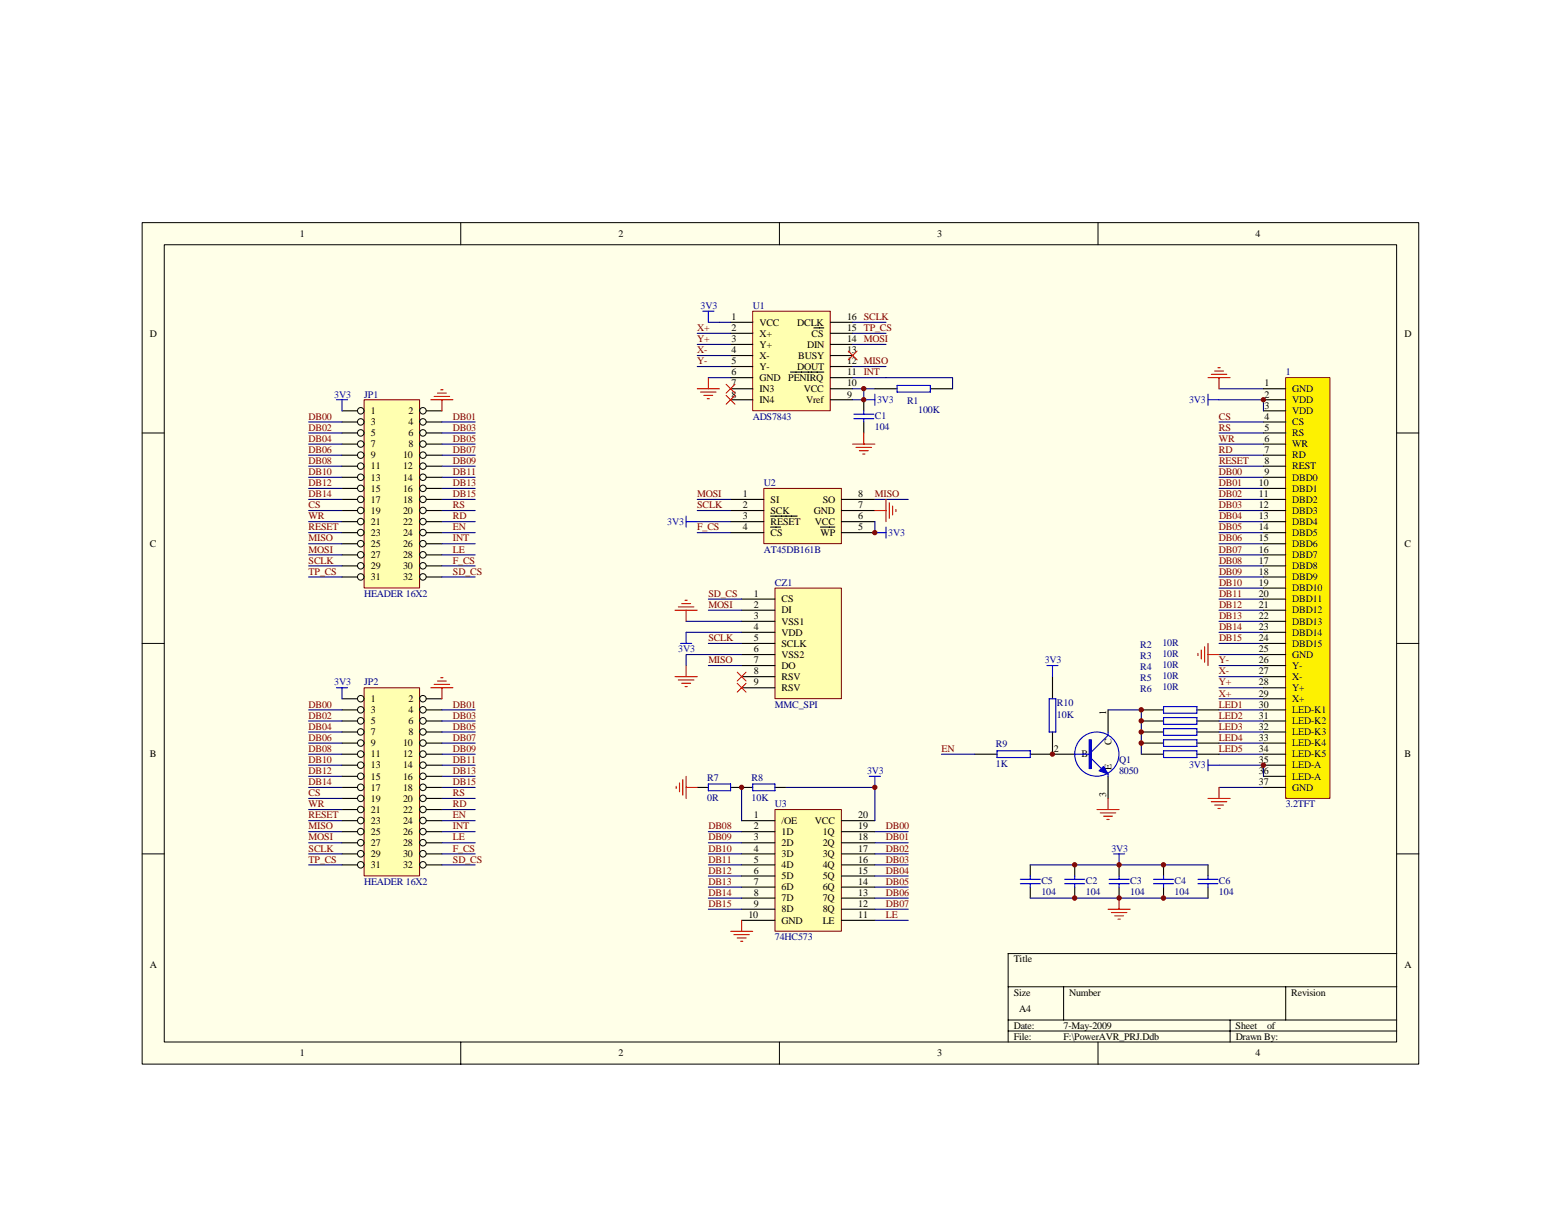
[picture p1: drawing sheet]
<svg xmlns="http://www.w3.org/2000/svg" width="279mm" height="216mm" viewBox="0 0 279 216" stroke-linecap="round" stroke-linejoin="round" font-family="sans-serif">
<path d="M25.4 39.9h228.5v150.6h-228.5z" fill="#ffffe8"/>
<g fill="none" stroke="#000" stroke-width=".18">
<path d="M25.4 39.9h228.5v150.6h-228.5zM82.5 39.9v3.9M139.5 39.9v3.9M196.5 39.9v3.9M29.4 43.8h220.6v142.7h-220.6zM25.4 77.5h4M250 77.5h4M25.4 115.2h4M250 115.2h4M25.4 152.9h4M250 152.9h4M180.4 176.7h69.6"/>
<path d="M190.4 176.7v5.9M230.1 176.7v5.9M250 170.7h-69.6v15.9M82.5 186.6v3.9M139.5 186.6v3.9M180.4 182.6h69.6M180.4 184.6h69.6M196.5 186.6v3.9M220.2 182.6v4"/>
</g>
<path d="M134.7 55.7h13.9v17.8h-13.9z" fill="#ffffb0"/>
<path d="M134.7 55.7h13.9v17.8h-13.9z" fill="none" stroke="#800000" stroke-width=".18"/>
<g fill="none" stroke="#000" stroke-width=".2">
<path d="M130.8 57.7h3.9M130.8 59.7h3.9M145.7 58.7h1.7M148.6 57.7h4M148.6 59.7h4M130.8 61.7h3.9M130.8 63.6h3.9M130.8 65.6h3.9M130.8 67.6h3.9M130.8 69.6h3.9M130.8 71.6h3.9M141.5 66.6h5.9"/>
<path d="M148.6 61.7h4M148.6 63.6h4M148.6 65.6h4M148.6 67.6h4M148.6 69.6h4M148.6 71.6h4M154.6 71.6v2M154.6 75.5v2M156.6 69.6h4M166.5 69.6h4M188.4 131v4h4M188.4 121.1v4"/>
<path d="M198.3 127.1v3.9M198.3 139v3.9M204.3 127.1h4M204.3 129.1h4M204.3 131h4M204.3 133h4M214.2 127.1h4M214.2 129.1h4M214.2 131h4M214.2 133h4M192.4 154.8v2M192.4 158.8v2"/>
<path d="M200.3 154.8v2M200.3 158.8v2M208.3 154.8v2M208.3 158.8v2"/>
</g>
<g fill="none" stroke="#000080" stroke-width=".2">
<path d="M124.8 59.7h6M126.8 57.7h4M152.6 57.7h6M152.6 59.7h6M124.8 61.7h6M124.8 63.6h6M124.8 65.6h6M126.8 67.6h4M152.6 67.6h17.9v2M152.6 69.6h4M152.6 61.7h6M152.6 65.6h6"/>
<path d="M154.6 69.6v2h-2M218.2 69.6h7.9M218.2 71.6h7.9M218.2 75.5h7.9M218.2 77.5h7.9M218.2 79.5h7.9M218.2 81.5h7.9M218.2 83.5h7.9M218.2 85.4h7.9M218.2 87.4h7.9M218.2 91.4h7.9M218.2 93.4h7.9"/>
<path d="M218.2 95.4h7.9M218.2 97.3h7.9M218.2 99.3h7.9M218.2 101.3h7.9M218.2 103.3h7.9M218.2 105.3h7.9M218.2 107.3h7.9M218.2 111.2h7.9M218.2 113.2h7.9M218.2 115.2h7.9M218.2 117.2h7.9M218.2 119.1h7.9"/>
<path d="M218.2 121.1h7.9M218.2 123.1h7.9M218.2 125.1h7.9M218.2 127.1h7.9M218.2 129.1h7.9M218.2 131h7.9M218.2 133h7.9M218.2 135h7.9M218.2 137h7.9M192.4 154.8h15.9M218.2 141h7.9M192.4 160.8h15.9"/>
</g>
<g fill="none" stroke="#f00" stroke-width=".2">
<path d="M124.8 69.6h4M125.4 70.2h2.8M126 70.8h1.6M126.6 71.4h.4M126.8 67.6v2M152.6 79.5h4M154.6 77.5v2M216.2 67.6h4M216.8 67h2.8M217.4 66.4h1.6M218 65.8h.4M218.2 67.6v2"/>
<path d="M153.2 80.1h2.8M153.8 80.7h1.6M154.4 81.3h.4M196.3 144.9h4M196.9 145.5h2.8M197.5 146.1h1.6M198.1 146.7h.4M198.3 142.9v2M216.2 142.9h4M216.8 143.5h2.8M217.4 144.1h1.6M218 144.7h.4"/>
<path d="M218.2 141v1.9M198.3 162.8h4M198.9 163.4h2.8M199.5 164h1.6M200.1 164.5h.4M200.3 160.8v2"/>
</g>
<g fill="none" stroke="#00f" stroke-width=".2">
<path d="M125.8 55.7h2M126.8 55.7v2M152.8 75h3.6M152.8 74.1h3.6M154.6 71.6h2M154.6 73.6v.5M154.6 75v.5M156.6 70.6v2M160.6 69h5.9v1.2h-5.9zM216.2 70.6v2M216.2 71.6h2M187.4 119.1h2"/>
<path d="M188.4 119.1v2M187.8 125.1h1.2v5.9h-1.2zM192.4 135h2.9M195.3 135.8l1.8 1.8M198.3 131v.6l-3 3M198.3 138.6v.4M208.3 126.5h5.9v1.2h-5.9zM208.3 128.5h5.9v1.2h-5.9zM208.3 130.5h5.9v1.1h-5.9zM208.3 132.4h5.9v1.2h-5.9zM216.2 136v2M216.2 137h2"/>
<path d="M190.6 158.2h3.5M190.6 157.4h3.5M192.4 156.8v.6M192.4 158.2v.6M198.5 158.2h3.6M198.5 157.4h3.6M199.3 152.9h2M200.3 152.9v1.9M200.3 156.8v.6M200.3 158.2v.6M206.5 158.2h3.5M206.5 157.4h3.5"/>
<path d="M208.3 156.8v.6M208.3 158.2v.6"/>
<circle cx="196.3" cy="135" r="4"/>
</g>
<g fill="#00f" stroke="#00f" stroke-width=".2">
<path d="M196.7 138l.8-.8 .8 1.4z"/>
<path d="M194.9 132.4h.4v5.2h-.4z" fill-rule="evenodd"/>
</g>
<path d="M130 68.8l1.6 1.6M130 70.8l1.6 1.6M131.6 68.8l-1.6 1.6M131.6 70.8l-1.6 1.6" fill="none" stroke="#f00" stroke-width=".18"/>
<path d="M65.2 71.6h9.9v33.7h-9.9z" fill="#ffffb0"/>
<path d="M65.2 71.6h9.9v33.7h-9.9z" fill="none" stroke="#800000" stroke-width=".18"/>
<g fill="none" stroke="#000" stroke-width=".18">
<circle cx="64.6" cy="79.5" r=".58"/>
<circle cx="64.6" cy="77.5" r=".58"/>
<circle cx="64.6" cy="73.5" r=".58"/>
<circle cx="64.6" cy="75.5" r=".58"/>
<circle cx="75.7" cy="79.5" r=".58"/>
<circle cx="75.7" cy="77.5" r=".58"/>
<circle cx="75.7" cy="75.5" r=".58"/>
<circle cx="75.7" cy="73.5" r=".58"/>
<circle cx="64.6" cy="95.3" r=".58"/>
<circle cx="64.6" cy="91.4" r=".58"/>
<circle cx="64.6" cy="99.3" r=".58"/>
<circle cx="64.6" cy="87.4" r=".58"/>
<circle cx="64.6" cy="83.4" r=".58"/>
<circle cx="64.6" cy="85.4" r=".58"/>
<circle cx="64.6" cy="89.4" r=".58"/>
<circle cx="64.6" cy="81.5" r=".58"/>
<circle cx="64.6" cy="93.4" r=".58"/>
<circle cx="64.6" cy="97.3" r=".58"/>
<circle cx="75.7" cy="95.3" r=".58"/>
<circle cx="75.7" cy="91.4" r=".58"/>
<circle cx="75.7" cy="99.3" r=".58"/>
<circle cx="75.7" cy="85.4" r=".58"/>
<circle cx="75.7" cy="87.4" r=".58"/>
<circle cx="75.7" cy="89.4" r=".58"/>
<circle cx="75.7" cy="83.4" r=".58"/>
<circle cx="75.7" cy="81.5" r=".58"/>
<circle cx="75.7" cy="93.4" r=".58"/>
<circle cx="75.7" cy="97.3" r=".58"/>
<circle cx="64.6" cy="103.3" r=".58"/>
<circle cx="64.6" cy="101.3" r=".58"/>
<circle cx="75.7" cy="103.3" r=".58"/>
<circle cx="75.7" cy="101.3" r=".58"/>
</g>
<g fill="none" stroke="#000" stroke-width=".2">
<path d="M61.2 73.6h2.8M61.2 75.5h2.8M61.2 77.5h2.8M61.2 79.5h2.8M76.3 73.6h2.8M76.3 75.5h2.8M76.3 77.5h2.8M76.3 79.5h2.8M61.2 81.5h2.8M61.2 83.5h2.8M61.2 85.4h2.8M61.2 87.4h2.8"/>
<path d="M61.2 89.4h2.8M61.2 91.4h2.8M61.2 93.4h2.8M61.2 95.4h2.8M61.2 97.3h2.8M61.2 99.3h2.8M76.3 81.5h2.8M76.3 83.5h2.8M76.3 85.4h2.8M76.3 87.4h2.8M76.3 89.4h2.8M76.3 91.4h2.8"/>
<path d="M76.3 93.4h2.8M76.3 95.4h2.8M76.3 97.3h2.8M76.3 99.3h2.8M61.2 101.3h2.8M61.2 103.3h2.8M76.3 101.3h2.8M76.3 103.3h2.8"/>
</g>
<g fill="none" stroke="#000080" stroke-width=".2">
<path d="M55.2 75.5h6M55.2 77.5h6M55.2 79.5h6M79.1 75.5h5.9M79.1 77.5h5.9M79.1 79.5h5.9M55.2 81.5h6M55.2 83.5h6M55.2 85.4h6M55.2 87.4h6M55.2 89.4h6M55.2 91.4h6"/>
<path d="M55.2 93.4h6M55.2 95.4h6M55.2 97.3h6M55.2 99.3h6M79.1 81.5h5.9M79.1 83.5h5.9M79.1 85.4h5.9M79.1 87.4h5.9M79.1 89.4h5.9M79.1 91.4h5.9M79.1 93.4h5.9M79.1 95.4h5.9"/>
<path d="M79.1 97.3h5.9M79.1 99.3h5.9M55.2 101.3h6M55.2 103.3h6M79.1 101.3h5.9M79.1 103.3h5.9"/>
</g>
<path d="M60.2 71.6h2M61.2 71.6v2" fill="none" stroke="#00f" stroke-width=".2"/>
<path d="M77.1 71.6h4M77.7 71h2.8M78.3 70.4h1.6M78.9 69.8h.4M79.1 71.6v2" fill="none" stroke="#f00" stroke-width=".2"/>
<path d="M230.1 67.6h7.9v75.3h-7.9z" fill="#fdf101"/>
<path d="M230.1 67.6h7.9v75.3h-7.9z" fill="none" stroke="#800000" stroke-width=".18"/>
<g fill="none" stroke="#000" stroke-width=".2">
<path d="M226.1 69.6h4M226.1 71.6h4M226.1 73.6h4M226.1 75.5h4M226.1 77.5h4M226.1 79.5h4M226.1 81.5h4M226.1 83.5h4M226.1 85.4h4M226.1 87.4h4M226.1 89.4h4M226.1 91.4h4"/>
<path d="M226.1 93.4h4M226.1 95.4h4M226.1 97.3h4M226.1 99.3h4M226.1 101.3h4M226.1 103.3h4M226.1 105.3h4M226.1 107.3h4M226.1 109.2h4M226.1 111.2h4M226.1 113.2h4M226.1 115.2h4"/>
<path d="M226.1 117.2h4M226.1 119.1h4M204.3 135h4M214.2 135h4M226.1 121.1h4M226.1 123.1h4M226.1 125.1h4M226.1 127.1h4M226.1 129.1h4M226.1 131h4M226.1 133h4M226.1 135h4"/>
<path d="M226.1 137h4M226.1 139h4M226.1 141h4"/>
</g>
<path d="M208.3 134.4h5.9v1.2h-5.9z" fill="none" stroke="#00f" stroke-width=".2"/>
<path d="M226.1 71.6v2M218.2 89.4h7.9M218.2 109.2h7.9M198.3 127.1h6v7.9M226.1 137v2" fill="none" stroke="#000080" stroke-width=".2"/>
<g fill="#800000" stroke="#800000" stroke-width=".18">
<circle cx="204.3" cy="127.1" r=".39"/>
<circle cx="204.3" cy="129.1" r=".39"/>
<circle cx="204.3" cy="131" r=".39"/>
<circle cx="204.3" cy="133" r=".39"/>
</g>
<path d="M214.4 117v.4M215 116.4v1.6M215.6 115.8v2.8M216.2 115.2v3.9M216.2 117.2h2" fill="none" stroke="#f00" stroke-width=".2"/>
<path d="M136.7 87.5h13.9v9.8h-13.9z" fill="#ffffb0"/>
<path d="M136.7 87.4h13.9v9.9h-13.9z" fill="none" stroke="#800000" stroke-width=".18"/>
<path d="M130.8 89.4h5.9M130.8 91.4h5.9M130.8 93.4h5.9M130.8 95.4h5.9M137.9 92.4h4.8M137.9 94.4h1.8M146.9 94.4h2.5M150.6 89.4h6M150.6 91.4h6M150.6 93.4h6M150.6 95.4h6" fill="none" stroke="#000" stroke-width=".2"/>
<path d="M124.8 89.4h6M124.8 91.4h6M124.8 95.4h6M156.6 89.4h6M156.6 93.4v2" fill="none" stroke="#000080" stroke-width=".2"/>
<path d="M122.8 92.4v2M122.8 93.4h2M156.6 95.4h2M158.6 94.4v2" fill="none" stroke="#00f" stroke-width=".2"/>
<path d="M65.2 123.1h9.9v33.7h-9.9z" fill="#ffffb0"/>
<path d="M65.2 123.1h9.9v33.7h-9.9z" fill="none" stroke="#800000" stroke-width=".18"/>
<g fill="none" stroke="#000" stroke-width=".18">
<circle cx="64.6" cy="129" r=".59"/>
<circle cx="64.6" cy="135" r=".59"/>
<circle cx="64.6" cy="137" r=".58"/>
<circle cx="64.6" cy="131" r=".58"/>
<circle cx="64.6" cy="133" r=".58"/>
<circle cx="64.6" cy="127.1" r=".58"/>
<circle cx="64.6" cy="125.1" r=".58"/>
<circle cx="64.6" cy="139" r=".58"/>
<circle cx="75.7" cy="129" r=".59"/>
<circle cx="75.7" cy="135" r=".59"/>
<circle cx="75.7" cy="137" r=".58"/>
<circle cx="75.7" cy="131" r=".58"/>
<circle cx="75.7" cy="127.1" r=".58"/>
<circle cx="75.7" cy="133" r=".58"/>
<circle cx="75.7" cy="125.1" r=".58"/>
<circle cx="75.7" cy="139" r=".58"/>
<circle cx="64.6" cy="140.9" r=".59"/>
<circle cx="64.6" cy="152.8" r=".59"/>
<circle cx="64.6" cy="146.9" r=".59"/>
<circle cx="64.6" cy="148.9" r=".58"/>
<circle cx="64.6" cy="144.9" r=".58"/>
<circle cx="64.6" cy="150.9" r=".58"/>
<circle cx="64.6" cy="142.9" r=".58"/>
<circle cx="64.6" cy="154.8" r=".58"/>
<circle cx="75.7" cy="140.9" r=".59"/>
<circle cx="75.7" cy="152.8" r=".59"/>
<circle cx="75.7" cy="146.9" r=".59"/>
<circle cx="75.7" cy="148.9" r=".58"/>
<circle cx="75.7" cy="144.9" r=".58"/>
<circle cx="75.7" cy="150.9" r=".58"/>
<circle cx="75.7" cy="142.9" r=".58"/>
<circle cx="75.7" cy="154.8" r=".58"/>
</g>
<g fill="none" stroke="#000" stroke-width=".2">
<path d="M61.2 125.1h2.8M61.2 127.1h2.8M61.2 129.1h2.8M61.2 131h2.8M61.2 133h2.8M61.2 135h2.8M61.2 137h2.8M61.2 139h2.8M76.3 125.1h2.8M76.3 127.1h2.8M76.3 129.1h2.8M76.3 131h2.8"/>
<path d="M76.3 133h2.8M76.3 135h2.8M76.3 137h2.8M76.3 139h2.8M61.2 141h2.8M61.2 142.9h2.8M61.2 144.9h2.8M61.2 146.9h2.8M61.2 148.9h2.8M61.2 150.9h2.8M61.2 152.9h2.8M61.2 154.8h2.8"/>
<path d="M76.3 141h2.8M76.3 142.9h2.8M76.3 144.9h2.8M76.3 146.9h2.8M76.3 148.9h2.8M76.3 150.9h2.8M76.3 152.9h2.8M76.3 154.8h2.8M184.4 154.8v2M184.4 158.8v2M216.2 154.8v2M216.2 158.8v2"/>
</g>
<g fill="none" stroke="#000080" stroke-width=".2">
<path d="M55.2 127.1h6M55.2 129.1h6M55.2 131h6M55.2 133h6M55.2 135h6M55.2 137h6M55.2 139h6M79.1 127.1h5.9M79.1 129.1h5.9M79.1 131h5.9M79.1 133h5.9M79.1 135h5.9"/>
<path d="M79.1 137h5.9M79.1 139h5.9M55.2 141h6M55.2 142.9h6M55.2 144.9h6M55.2 146.9h6M55.2 148.9h6M55.2 150.9h6M55.2 152.9h6M55.2 154.8h6M79.1 141h5.9M79.1 142.9h5.9"/>
<path d="M79.1 144.9h5.9M79.1 146.9h5.9M79.1 148.9h5.9M79.1 150.9h5.9M79.1 152.9h5.9M79.1 154.8h5.9M184.4 154.8h8M208.3 154.8h7.9M184.4 160.8h8M208.3 160.8h7.9"/>
</g>
<path d="M60.2 123.1h2M61.2 123.1v2M182.6 158.2h3.6M182.6 157.4h3.6M184.4 156.8v.6M184.4 158.2v.6M214.4 158.2h3.6M214.4 157.4h3.6M216.2 156.8v.6M216.2 158.2v.6" fill="none" stroke="#00f" stroke-width=".2"/>
<path d="M77.1 123.1h4M77.7 122.5h2.8M78.3 121.9h1.6M78.9 121.3h.4M79.1 123.1v2" fill="none" stroke="#f00" stroke-width=".2"/>
<g fill="#800000" stroke="#800000" stroke-width=".18">
<circle cx="154.6" cy="71.6" r=".39"/>
<circle cx="154.6" cy="69.6" r=".39"/>
</g>
<path d="M138.7 105.3h11.9v19.8h-11.9z" fill="#ffffb0"/>
<path d="M138.7 105.3h11.9v19.8h-11.9z" fill="none" stroke="#800000" stroke-width=".18"/>
<path d="M132.7 107.3h6M132.7 109.2h6M132.7 111.2h6M132.7 113.2h6M132.7 115.2h6M132.7 117.2h6M132.7 119.1h6M132.7 121.1h6M132.7 123.1h6M174.5 135h4M184.4 135h4" fill="none" stroke="#000" stroke-width=".2"/>
<path d="M124.8 93.4h6M122.8 113.2h9.9M122.8 111.2h9.9M126.8 107.3h5.9M126.8 109.2h5.9M126.8 115.2h5.9M126.8 119.1h5.9M132.7 117.2h-9.9v1.9M168.5 135h6" fill="none" stroke="#000080" stroke-width=".2"/>
<path d="M132 120.3l1.5 1.6M132 122.3l1.5 1.6M133.5 120.3l-1.5 1.6M133.5 122.3l-1.5 1.6" fill="none" stroke="#f00" stroke-width=".18"/>
<g fill="none" stroke="#f00" stroke-width=".2">
<path d="M156.6 91.4h2M158.6 89.4v4M159.2 90v2.8M159.8 90.6v1.6M160.4 91.2v.4M120.8 109.2h4M121.4 108.6h2.8M122 108.1h1.6M122.6 107.5h.4M122.8 109.2v2M122.8 119.1v2M120.8 121.1h4"/>
<path d="M121.4 121.7h2.8M122 122.3h1.6M122.6 122.9h.4"/>
</g>
<path d="M121.8 115.2h2M122.8 113.2v2M178.5 134.4h5.9v1.2h-5.9z" fill="none" stroke="#00f" stroke-width=".2"/>
<g fill="#800000" stroke="#800000" stroke-width=".18">
<circle cx="226.1" cy="71.6" r=".39"/>
<circle cx="226.1" cy="137" r=".39"/>
<circle cx="188.4" cy="135" r=".39"/>
<circle cx="192.4" cy="154.8" r=".39"/>
<circle cx="192.4" cy="160.8" r=".39"/>
<circle cx="200.3" cy="154.8" r=".39"/>
<circle cx="200.3" cy="160.8" r=".39"/>
<circle cx="208.2" cy="154.8" r=".39"/>
<circle cx="208.2" cy="160.8" r=".39"/>
<circle cx="156.6" cy="95.4" r=".39"/>
</g>
<path d="M138.7 144.9h11.9v21.8h-11.9z" fill="#ffffb0"/>
<path d="M138.7 144.9h11.9v21.8h-11.9z" fill="none" stroke="#800000" stroke-width=".18"/>
<g fill="none" stroke="#000" stroke-width=".2">
<path d="M124.8 141h2M130.8 141h3.9M132.7 146.9h6M132.7 148.9h6M132.7 150.9h6M132.7 152.9h6M132.7 154.8h6M132.7 156.8h6M132.7 158.8h6M138.7 141h2M150.6 146.9h6M150.6 148.9h6"/>
<path d="M150.6 150.9h6M150.6 152.9h6M150.6 154.8h6M150.6 156.8h6M150.6 158.8h6M132.7 160.8h6M132.7 162.8h6M132.7 164.8h6M150.6 160.8h6M150.6 162.8h6M150.6 164.8h6"/>
</g>
<path d="M155.6 139h2M156.6 139v2M126.8 140.4h4v1.2h-4zM134.7 140.4h4v1.2h-4z" fill="none" stroke="#00f" stroke-width=".2"/>
<g fill="none" stroke="#000080" stroke-width=".2">
<path d="M126.8 148.9h5.9M126.8 150.9h5.9M126.8 152.9h5.9M126.8 154.8h5.9M126.8 156.8h5.9M126.8 158.8h5.9M132.7 141v5.9M140.7 141h15.9v5.9M156.6 148.9h6M156.6 150.9h6M156.6 152.9h6M156.6 154.8h6"/>
<path d="M156.6 156.8h6M156.6 158.8h6M126.8 160.8h5.9M126.8 162.8h5.9M156.6 160.8h6M156.6 162.8h6M156.6 164.8h6"/>
</g>
<path d="M122.2 139.6v2.7M122.8 139v3.9M121 140.8v.4M121.6 140.2v1.6M122.8 141h2M130.8 166.7h3.9M131.4 167.3h2.7M132 167.9h1.5M132.5 168.5h.4M132.7 164.8v1.9" fill="none" stroke="#f00" stroke-width=".2"/>
<g fill="#800000" stroke="#800000" stroke-width=".18">
<circle cx="132.7" cy="140.9" r=".38"/>
<circle cx="156.6" cy="140.9" r=".39"/>
</g>
<path d="M151.8 62.8l1.6 1.6M153.4 62.8l-1.6 1.6" fill="none" stroke="#f00" stroke-width=".18"/>
<g font-size="1.8">
<text x="53.7" y="42.4">1</text>
<text x="110.7" y="42.4">2</text>
<text x="167.7" y="42.4">3</text>
<text x="224.7" y="42.4">4</text>
<text x="131" y="57.3">1</text>
<text x="131" y="59.3">2</text>
<text x="135.9" y="58.3">VCC</text>
<text x="142.7" y="58.3">DCLK</text>
<text x="151.6" y="59.3">15 TP_CS</text>
<text x="151.6" y="57.3">16 SCLK</text>
<text x="26.8" y="60.3">D</text>
<text x="131" y="61.2">3</text>
<text x="131" y="63.2">4</text>
<text x="131" y="65.2">5</text>
<text x="135.9" y="60.3">X+</text>
<text x="135.9" y="62.2">Y+</text>
<text x="135.9" y="64.2">X-</text>
<text x="142.9" y="64.2">BUSY</text>
<text x="144.5" y="62.2">DIN</text>
<text x="145.3" y="60.3">CS</text>
<text x="151.6" y="61.2">14 MOSI</text>
<text x="151.6" y="65.2">12 MISO</text>
<text x="151.6" y="63.2">13</text>
<text x="251.4" y="60.3">D</text>
<text x="131" y="67.2">6</text>
<text x="131" y="69.2">7</text>
<text x="131" y="71.2">8</text>
<text x="135.9" y="66.2">Y-</text>
<text x="135.9" y="68.2">GND</text>
<text x="135.9" y="70.2">IN3</text>
<text x="141.1" y="68.2">PENIRQ</text>
<text x="142.7" y="66.2">DOUT</text>
<text x="143.9" y="70.2">VCC</text>
<text x="151.6" y="67.2">11 INT</text>
<text x="151.6" y="71.2">9</text>
<text x="151.6" y="69.2">10</text>
<text x="226.3" y="69.2">1</text>
<text x="226.3" y="71.2">2</text>
<text x="231.3" y="70.2">GND</text>
<text x="66.4" y="74.1">1</text>
<text x="66.4" y="76.1">3</text>
<text x="73.1" y="74.1">2</text>
<text x="73.1" y="76.1">4</text>
<text x="135.9" y="72.1">IN4</text>
<text x="144.3" y="72.1">Vref</text>
<text x="226.3" y="73.1">3</text>
<text x="226.3" y="75.1">4</text>
<text x="226.3" y="77.1">5</text>
<text x="231.3" y="72.1">VDD</text>
<text x="231.3" y="74.1">VDD</text>
<text x="231.3" y="76.1">CS</text>
<text x="66.4" y="78.1">5</text>
<text x="66.4" y="80.1">7</text>
<text x="66.4" y="82.1">9</text>
<text x="72.1" y="82.1">10</text>
<text x="73.1" y="78.1">6</text>
<text x="73.1" y="80.1">8</text>
<text x="226.3" y="79.1">6</text>
<text x="226.3" y="81.1">7</text>
<text x="226.3" y="83.1">8</text>
<text x="231.3" y="78.1">RS</text>
<text x="231.3" y="80.1">WR</text>
<text x="231.3" y="82.1">RD</text>
<text x="66.4" y="84">11</text>
<text x="66.4" y="86">13</text>
<text x="66.4" y="88">15</text>
<text x="66.4" y="90">17</text>
<text x="72.1" y="84">12</text>
<text x="72.1" y="86">14</text>
<text x="72.1" y="88">16</text>
<text x="72.1" y="90">18</text>
<text x="132.9" y="89">1</text>
<text x="137.9" y="90">SI</text>
<text x="147.3" y="90">SO</text>
<text x="153.6" y="89">8</text>
<text x="225.3" y="87">10</text>
<text x="225.3" y="89">11</text>
<text x="226.3" y="85">9</text>
<text x="231.3" y="84">REST</text>
<text x="231.3" y="86">DBD0</text>
<text x="231.3" y="88">DBD1</text>
<text x="231.3" y="90">DBD2</text>
<text x="66.4" y="92">19</text>
<text x="66.4" y="94">21</text>
<text x="66.4" y="95.9">23</text>
<text x="72.1" y="92">20</text>
<text x="72.1" y="94">22</text>
<text x="72.1" y="95.9">24</text>
<text x="132.9" y="91">2</text>
<text x="132.9" y="93">3</text>
<text x="132.9" y="95">4</text>
<text x="137.9" y="92">SCK</text>
<text x="137.9" y="94">RESET</text>
<text x="137.9" y="95.9">CS</text>
<text x="145.7" y="92">GND</text>
<text x="145.9" y="94">VCC</text>
<text x="146.9" y="95.9">WP</text>
<text x="153.6" y="91">7</text>
<text x="153.6" y="95">5</text>
<text x="153.6" y="93">6</text>
<text x="225.3" y="91">12</text>
<text x="225.3" y="93">13</text>
<text x="225.3" y="95">14</text>
<text x="231.3" y="92">DBD3</text>
<text x="231.3" y="94">DBD4</text>
<text x="231.3" y="95.9">DBD5</text>
<text x="26.8" y="97.9">C</text>
<text x="66.4" y="97.9">25</text>
<text x="66.4" y="99.9">27</text>
<text x="66.4" y="101.9">29</text>
<text x="72.1" y="97.9">26</text>
<text x="72.1" y="99.9">28</text>
<text x="72.1" y="101.9">30</text>
<text x="225.3" y="96.9">15</text>
<text x="225.3" y="98.9">16</text>
<text x="225.3" y="100.9">17</text>
<text x="231.3" y="97.9">DBD6</text>
<text x="231.3" y="99.9">DBD7</text>
<text x="231.3" y="101.9">DBD8</text>
<text x="251.4" y="97.9">C</text>
<text x="66.4" y="103.9">31</text>
<text x="72.1" y="103.9">32</text>
<text x="134.9" y="106.8">1</text>
<text x="139.9" y="107.8">CS</text>
<text x="225.3" y="102.9">18</text>
<text x="225.3" y="104.9">19</text>
<text x="225.3" y="106.8">20</text>
<text x="231.3" y="103.9">DBD9</text>
<text x="231.3" y="105.9">DBD10</text>
<text x="231.3" y="107.8">DBD11</text>
<text x="134.9" y="108.8">2</text>
<text x="134.9" y="110.8">3</text>
<text x="134.9" y="112.8">4</text>
<text x="139.9" y="109.8">DI</text>
<text x="139.9" y="111.8">VSS1</text>
<text x="139.9" y="113.8">VDD</text>
<text x="225.3" y="108.8">21</text>
<text x="225.3" y="110.8">22</text>
<text x="225.3" y="112.8">23</text>
<text x="231.3" y="109.8">DBD12</text>
<text x="231.3" y="111.8">DBD13</text>
<text x="231.3" y="113.8">DBD14</text>
<text x="134.9" y="114.8">5</text>
<text x="134.9" y="116.8">6</text>
<text x="134.9" y="118.7">7</text>
<text x="139.9" y="115.8">SCLK</text>
<text x="139.9" y="117.8">VSS2</text>
<text x="139.9" y="119.7">DO</text>
<text x="225.3" y="114.8">24</text>
<text x="225.3" y="116.8">25</text>
<text x="225.3" y="118.7">26</text>
<text x="231.3" y="115.8">DBD15</text>
<text x="231.3" y="117.8">GND</text>
<text x="231.3" y="119.7">Y-</text>
<text x="66.4" y="125.7">1</text>
<text x="73.1" y="125.7">2</text>
<text x="134.9" y="120.7">8</text>
<text x="134.9" y="122.7">9</text>
<text x="139.9" y="121.7">RSV</text>
<text x="139.9" y="123.7">RSV</text>
<text x="225.3" y="120.7">27</text>
<text x="225.3" y="122.7">28</text>
<text x="225.3" y="124.7">29</text>
<text x="231.3" y="121.7">X-</text>
<text x="231.3" y="123.7">Y+</text>
<text x="231.3" y="125.7">X+</text>
<text x="66.4" y="127.7">3</text>
<text x="66.4" y="129.6">5</text>
<text x="66.4" y="131.6">7</text>
<text x="73.1" y="127.7">4</text>
<text x="73.1" y="129.6">6</text>
<text x="73.1" y="131.6">8</text>
<text x="198" y="128.1" transform="rotate(-90 198 128.1)">1</text>
<text x="225.3" y="126.7">30</text>
<text x="225.3" y="128.7">31</text>
<text x="225.3" y="130.6">32</text>
<text x="231.3" y="127.7">LED-K1</text>
<text x="231.3" y="129.6">LED-K2</text>
<text x="231.3" y="131.6">LED-K3</text>
<text x="26.8" y="135.6">B</text>
<text x="66.4" y="133.6">9</text>
<text x="66.4" y="135.6">11</text>
<text x="66.4" y="137.6">13</text>
<text x="72.1" y="133.6">10</text>
<text x="72.1" y="135.6">12</text>
<text x="72.1" y="137.6">14</text>
<text x="188.6" y="134.6">2</text>
<text x="193.5" y="135.6">B</text>
<text x="199" y="137.8" transform="rotate(-90 199 137.8)">E</text>
<text x="199" y="133.4" transform="rotate(-90 199 133.4)">C</text>
<text x="225.3" y="132.6">33</text>
<text x="225.3" y="134.6">34</text>
<text x="225.3" y="136.6">35</text>
<text x="231.3" y="133.6">LED-K4</text>
<text x="231.3" y="135.6">LED-K5</text>
<text x="231.3" y="137.6">LED-A</text>
<text x="251.4" y="135.6">B</text>
<text x="66.4" y="139.6">15</text>
<text x="66.4" y="141.5">17</text>
<text x="66.4" y="143.5">19</text>
<text x="72.1" y="139.6">16</text>
<text x="72.1" y="141.5">18</text>
<text x="72.1" y="143.5">20</text>
<text x="198" y="142.7" transform="rotate(-90 198 142.7)">3</text>
<text x="225.3" y="138.6">36</text>
<text x="225.3" y="140.5">37</text>
<text x="231.3" y="139.6">LED-A</text>
<text x="231.3" y="141.5">GND</text>
<text x="66.4" y="145.5">21</text>
<text x="66.4" y="147.5">23</text>
<text x="66.4" y="149.5">25</text>
<text x="72.1" y="145.5">22</text>
<text x="72.1" y="147.5">24</text>
<text x="72.1" y="149.5">26</text>
<text x="134.9" y="146.5">1</text>
<text x="134.9" y="148.5">2</text>
<text x="139.9" y="147.5">/OE</text>
<text x="139.9" y="149.5">1D</text>
<text x="145.9" y="147.5">VCC</text>
<text x="147.3" y="149.5">1Q</text>
<text x="153.6" y="148.5">19</text>
<text x="153.6" y="146.5">20</text>
<text x="66.4" y="151.4">27</text>
<text x="66.4" y="153.4">29</text>
<text x="66.4" y="155.4">31</text>
<text x="72.1" y="151.4">28</text>
<text x="72.1" y="153.4">30</text>
<text x="72.1" y="155.4">32</text>
<text x="134.9" y="150.5">3</text>
<text x="134.9" y="152.4">4</text>
<text x="134.9" y="154.4">5</text>
<text x="139.9" y="151.4">2D</text>
<text x="139.9" y="153.4">3D</text>
<text x="139.9" y="155.4">4D</text>
<text x="147.3" y="155.4">4Q</text>
<text x="147.3" y="153.4">3Q</text>
<text x="147.3" y="151.4">2Q</text>
<text x="153.6" y="154.4">16</text>
<text x="153.6" y="152.4">17</text>
<text x="153.6" y="150.5">18</text>
<text x="134.9" y="156.4">6</text>
<text x="134.9" y="158.4">7</text>
<text x="134.9" y="160.4">8</text>
<text x="139.9" y="157.4">5D</text>
<text x="139.9" y="159.4">6D</text>
<text x="139.9" y="161.4">7D</text>
<text x="147.3" y="161.4">7Q</text>
<text x="147.3" y="159.4">6Q</text>
<text x="147.3" y="157.4">5Q</text>
<text x="153.6" y="160.4">13</text>
<text x="153.6" y="158.4">14</text>
<text x="153.6" y="156.4">15</text>
<text x="133.9" y="164.3">10</text>
<text x="134.9" y="162.3">9</text>
<text x="139.9" y="163.3">8D</text>
<text x="139.9" y="165.3">GND</text>
<text x="147.3" y="165.3">LE</text>
<text x="147.3" y="163.3">8Q</text>
<text x="153.6" y="164.3">11</text>
<text x="153.6" y="162.3">12</text>
<text x="26.8" y="173.2">A</text>
<text x="181.4" y="172.3">Title</text>
<text x="251.4" y="173.2">A</text>
<text x="181.4" y="178.2">Size</text>
<text x="191.4" y="178.2">Number</text>
<text x="231.1" y="178.2">Revision</text>
<text x="181.4" y="184.2">Date:</text>
<text x="182.4" y="181.2">A4</text>
<text x="190.4" y="184.2">7-May-2009</text>
<text x="221.2" y="184.2">Sheet</text>
<text x="226.8" y="184.2">of</text>
<text x="53.7" y="189.1">1</text>
<text x="110.7" y="189.1">2</text>
<text x="167.7" y="189.1">3</text>
<text x="181.4" y="186.1">File:</text>
<text x="190.4" y="186.1">F:\PowerAVR_PRJ.Ddb</text>
<text x="221.2" y="186.1">Drawn By:</text>
<text x="224.7" y="189.1">4</text>
</g>
<g font-size="1.8" fill="#800000">
<text x="124.8" y="59.3">X+</text>
<text x="124.8" y="61.2">Y+</text>
<text x="124.8" y="63.2">X-</text>
<text x="124.8" y="65.2">Y-</text>
<text x="55.2" y="75.1">DB00</text>
<text x="55.2" y="77.1">DB02</text>
<text x="81.1" y="75.1">DB01</text>
<text x="81.1" y="77.1">DB03</text>
<text x="218.2" y="75.1">CS</text>
<text x="218.2" y="77.1">RS</text>
<text x="55.2" y="79.1">DB04</text>
<text x="55.2" y="81.1">DB06</text>
<text x="55.2" y="83.1">DB08</text>
<text x="81.1" y="79.1">DB05</text>
<text x="81.1" y="81.1">DB07</text>
<text x="81.1" y="83.1">DB09</text>
<text x="218.2" y="79.1">WR</text>
<text x="218.2" y="81.1">RD</text>
<text x="218.2" y="83.1">RESET</text>
<text x="55.2" y="85">DB10</text>
<text x="55.2" y="87">DB12</text>
<text x="55.2" y="89">DB14</text>
<text x="81.1" y="85">DB11</text>
<text x="81.1" y="87">DB13</text>
<text x="81.1" y="89">DB15</text>
<text x="124.8" y="89">MOSI</text>
<text x="156.6" y="89">MISO</text>
<text x="218.2" y="85">DB00</text>
<text x="218.2" y="87">DB01</text>
<text x="218.2" y="89">DB02</text>
<text x="55.2" y="91">CS</text>
<text x="55.2" y="93">WR</text>
<text x="55.2" y="95">RESET</text>
<text x="81.1" y="91">RS</text>
<text x="81.1" y="95">EN</text>
<text x="81.1" y="93">RD</text>
<text x="124.8" y="91">SCLK</text>
<text x="124.8" y="95">F_CS</text>
<text x="218.2" y="91">DB03</text>
<text x="218.2" y="95">DB05</text>
<text x="218.2" y="93">DB04</text>
<text x="55.2" y="96.9">MISO</text>
<text x="55.2" y="98.9">MOSI</text>
<text x="55.2" y="100.9">SCLK</text>
<text x="81.1" y="98.9">LE</text>
<text x="81.1" y="96.9">INT</text>
<text x="81.1" y="100.9">F_CS</text>
<text x="218.2" y="96.9">DB06</text>
<text x="218.2" y="98.9">DB07</text>
<text x="218.2" y="100.9">DB08</text>
<text x="55.2" y="102.9">TP_CS</text>
<text x="81.1" y="102.9">SD_CS</text>
<text x="126.8" y="106.8">SD_CS</text>
<text x="218.2" y="104.9">DB10</text>
<text x="218.2" y="106.8">DB11</text>
<text x="218.2" y="102.9">DB09</text>
<text x="126.8" y="108.8">MOSI</text>
<text x="218.2" y="108.8">DB12</text>
<text x="218.2" y="110.8">DB13</text>
<text x="218.2" y="112.8">DB14</text>
<text x="126.8" y="114.8">SCLK</text>
<text x="126.8" y="118.7">MISO</text>
<text x="218.2" y="118.7">Y-</text>
<text x="218.2" y="114.8">DB15</text>
<text x="218.2" y="124.7">X+</text>
<text x="218.2" y="122.7">Y+</text>
<text x="218.2" y="120.7">X-</text>
<text x="55.2" y="126.7">DB00</text>
<text x="55.2" y="128.7">DB02</text>
<text x="55.2" y="130.6">DB04</text>
<text x="81.1" y="126.7">DB01</text>
<text x="81.1" y="128.7">DB03</text>
<text x="81.1" y="130.6">DB05</text>
<text x="218.2" y="128.7">LED2</text>
<text x="218.2" y="130.6">LED3</text>
<text x="218.2" y="126.7">LED1</text>
<text x="55.2" y="132.6">DB06</text>
<text x="55.2" y="134.6">DB08</text>
<text x="55.2" y="136.6">DB10</text>
<text x="81.1" y="132.6">DB07</text>
<text x="81.1" y="134.6">DB09</text>
<text x="81.1" y="136.6">DB11</text>
<text x="168.5" y="134.6">EN</text>
<text x="218.2" y="132.6">LED4</text>
<text x="218.2" y="134.6">LED5</text>
<text x="55.2" y="138.6">DB12</text>
<text x="55.2" y="140.5">DB14</text>
<text x="55.2" y="142.5">CS</text>
<text x="81.1" y="138.6">DB13</text>
<text x="81.1" y="140.5">DB15</text>
<text x="81.1" y="142.5">RS</text>
<text x="55.2" y="144.5">WR</text>
<text x="55.2" y="146.5">RESET</text>
<text x="55.2" y="148.5">MISO</text>
<text x="81.1" y="148.5">INT</text>
<text x="81.1" y="146.5">EN</text>
<text x="81.1" y="144.5">RD</text>
<text x="126.8" y="148.5">DB08</text>
<text x="158.6" y="148.5">DB00</text>
<text x="55.2" y="150.5">MOSI</text>
<text x="55.2" y="152.4">SCLK</text>
<text x="55.2" y="154.4">TP_CS</text>
<text x="81.1" y="154.4">SD_CS</text>
<text x="81.1" y="150.5">LE</text>
<text x="81.1" y="152.4">F_CS</text>
<text x="126.8" y="150.5">DB09</text>
<text x="126.8" y="152.4">DB10</text>
<text x="126.8" y="154.4">DB11</text>
<text x="158.6" y="150.5">DB01</text>
<text x="158.6" y="152.4">DB02</text>
<text x="158.6" y="154.4">DB03</text>
<text x="126.8" y="156.4">DB12</text>
<text x="126.8" y="158.4">DB13</text>
<text x="126.8" y="160.4">DB14</text>
<text x="158.6" y="156.4">DB04</text>
<text x="158.6" y="158.4">DB05</text>
<text x="158.6" y="160.4">DB06</text>
<text x="126.8" y="162.3">DB15</text>
<text x="158.6" y="162.3">DB07</text>
<text x="158.6" y="164.3">LE</text>
</g>
<g font-size="1.8" fill="#00f">
<text x="125.4" y="55.3">3V3</text>
<text x="59.8" y="71.2">3V3</text>
<text x="157" y="72.1">3V3</text>
<text x="212.8" y="72.1">3V3</text>
<text x="119.4" y="94">3V3</text>
<text x="159" y="95.9">3V3</text>
<text x="121.4" y="116.8">3V3</text>
<text x="187" y="118.7">3V3</text>
<text x="59.8" y="122.7">3V3</text>
<text x="212.8" y="137.6">3V3</text>
<text x="155.2" y="138.6">3V3</text>
<text x="198.9" y="152.4">3V3</text>
</g>
<g font-size="1.8" fill="#000080">
<text x="134.7" y="55.3">U1</text>
<text x="65.2" y="71.2">JP1</text>
<text x="230.1" y="67.2">1</text>
<text x="134.7" y="75.1">ADS7843</text>
<text x="156.6" y="74.9">C1</text>
<text x="156.6" y="76.9">104</text>
<text x="162.3" y="72.3">R1</text>
<text x="164.3" y="73.9">100K</text>
<text x="136.7" y="87">U2</text>
<text x="136.7" y="98.9">AT45DB161B</text>
<text x="65.2" y="106.8">HEADER 16X2</text>
<text x="138.7" y="104.9">CZ1</text>
<text x="204.1" y="116">R2</text>
<text x="204.1" y="117.9">R3</text>
<text x="204.1" y="119.9">R4</text>
<text x="208.1" y="115.6">10R</text>
<text x="208.1" y="117.5">10R</text>
<text x="208.1" y="119.5">10R</text>
<text x="65.2" y="122.7">JP2</text>
<text x="204.1" y="121.9">R5</text>
<text x="204.1" y="123.9">R6</text>
<text x="208.1" y="121.5">10R</text>
<text x="208.1" y="123.5">10R</text>
<text x="138.7" y="126.7">MMC_SPI</text>
<text x="189.2" y="126.5">R10</text>
<text x="189.2" y="128.5">10K</text>
<text x="178.2" y="133.8">R9</text>
<text x="178.2" y="137.4">1K</text>
<text x="200.3" y="136.6">Q1</text>
<text x="126.6" y="139.7">R7</text>
<text x="126.6" y="143.3">0R</text>
<text x="134.5" y="139.7">R8</text>
<text x="134.5" y="143.3">10K</text>
<text x="200.3" y="138.6">8050</text>
<text x="138.7" y="144.5">U3</text>
<text x="230.1" y="144.5">3.2TFT</text>
<text x="65.2" y="158.4">HEADER 16X2</text>
<text x="186.4" y="158.2">C5</text>
<text x="186.4" y="160.2">104</text>
<text x="194.4" y="158.2">C2</text>
<text x="194.4" y="160.2">104</text>
<text x="202.3" y="158.2">C3</text>
<text x="202.3" y="160.2">104</text>
<text x="210.2" y="158.2">C4</text>
<text x="210.2" y="160.2">104</text>
<text x="218.2" y="158.2">C6</text>
<text x="218.2" y="160.2">104</text>
<text x="138.7" y="168.3">74HC573</text>
</g>
</svg>
